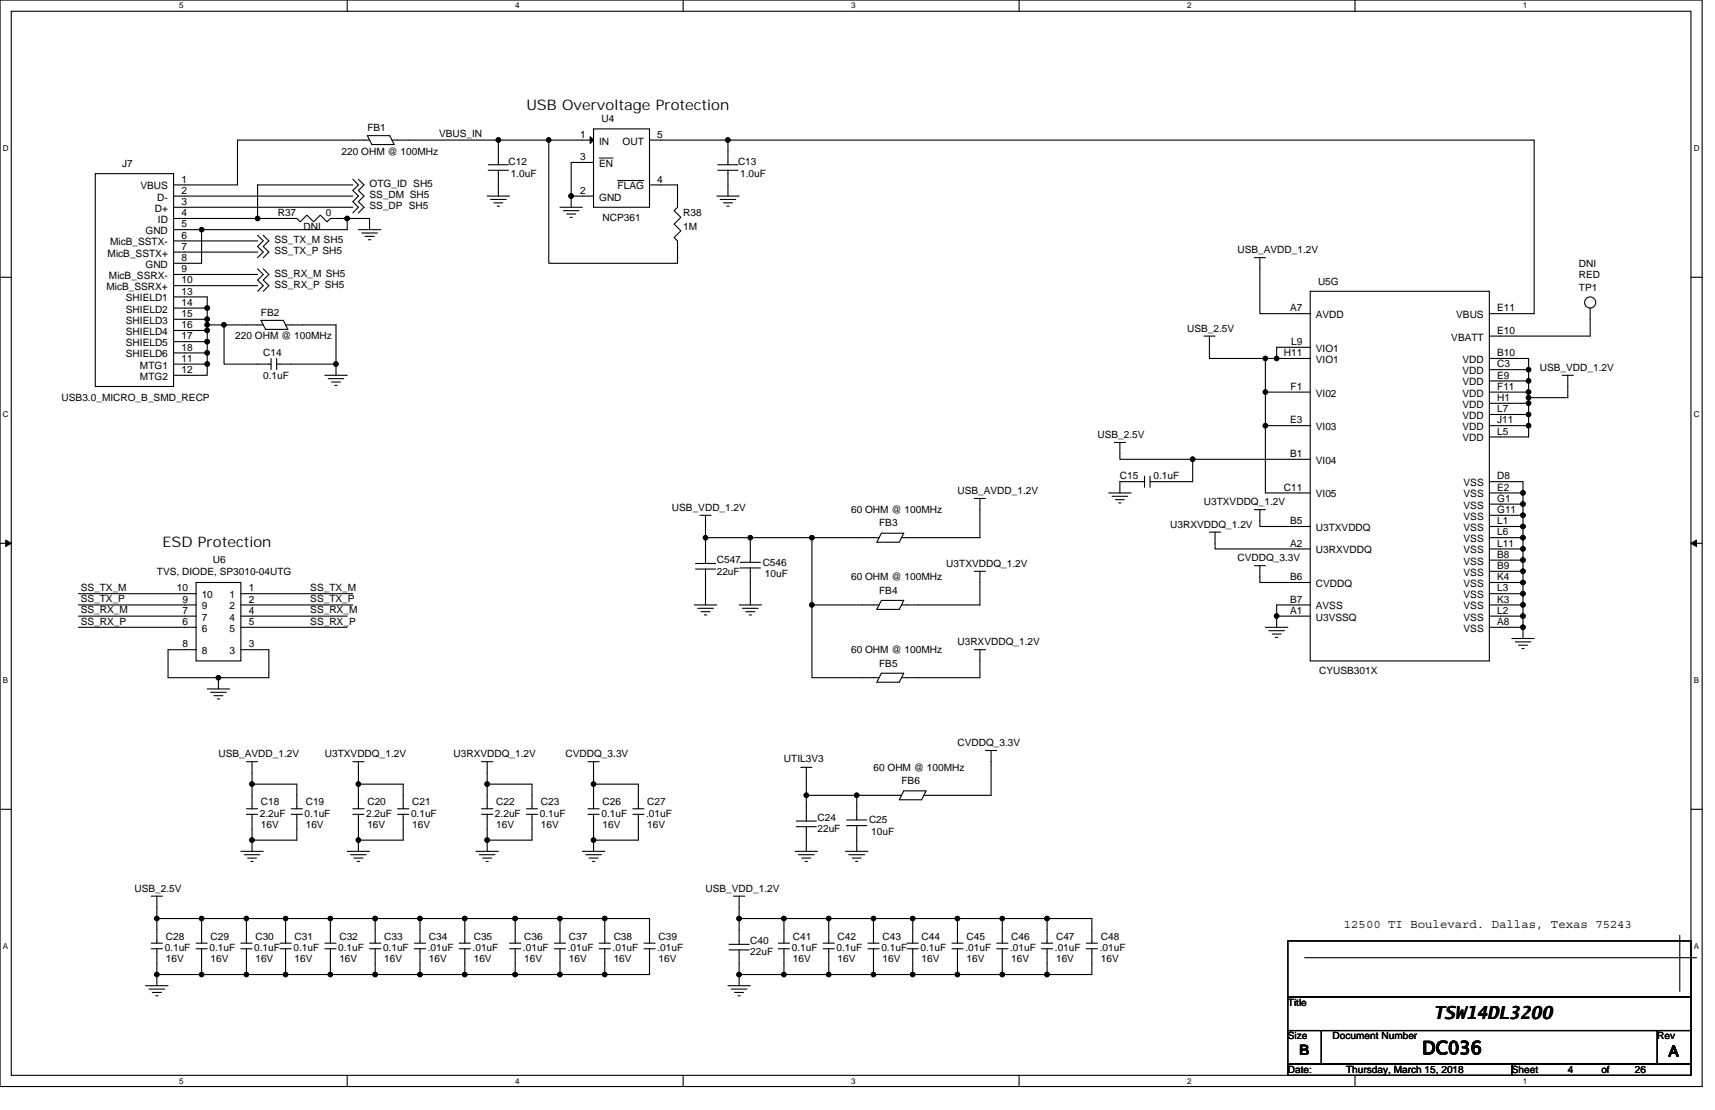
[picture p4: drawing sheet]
<svg xmlns="http://www.w3.org/2000/svg" width="432mm" height="279mm" viewBox="0 0 432 279" stroke-linecap="round" stroke-linejoin="round" font-family="sans-serif">
<path d="M0 0h428.6v273.5h-428.6zM2.8 2.8h422.9v267.9h-422.9z" fill="none" stroke="#000" stroke-width=".28"/>
<g fill="#fff">
<path d="M45.1 .3h1.1v2.3h-1.1z"/>
<path d="M45.1 271h1.1v2.2h-1.1z"/>
</g>
<path d="M87.4 0v2.8M87.4 270.7v2.8" fill="none" stroke="#000" stroke-width=".28"/>
<g fill="#fff">
<path d="M129.7 .3h1.1v2.3h-1.1z"/>
<path d="M129.7 271h1.1v2.2h-1.1z"/>
</g>
<path d="M172 0v2.8M172 270.7v2.8" fill="none" stroke="#000" stroke-width=".28"/>
<g fill="#fff">
<path d="M214.3 .3h1.1v2.3h-1.1z"/>
<path d="M214.3 271h1.1v2.2h-1.1z"/>
</g>
<path d="M256.6 0v2.8M256.6 270.7v2.8" fill="none" stroke="#000" stroke-width=".28"/>
<g fill="#fff">
<path d="M298.9 .3h1.1v2.3h-1.1z"/>
<path d="M298.9 271h1.1v2.2h-1.1z"/>
</g>
<path d="M341.2 0v2.8M341.2 270.7v2.8" fill="none" stroke="#000" stroke-width=".28"/>
<g fill="#fff">
<path d="M383.5 .3h1.1v2.3h-1.1z"/>
<path d="M383.5 271h1.1v2.2h-1.1z"/>
<path d="M.7 36.3h1.5v2.3h-1.5z"/>
<path d="M426.5 36.3h1.4v2.3h-1.4z"/>
<path d="M.7 103.3h1.5v2.2h-1.5z"/>
<path d="M426.5 103.3h1.4v2.2h-1.4z"/>
</g>
<path d="M0 69.8h2.8M425.7 69.8h2.9" fill="none" stroke="#000" stroke-width=".28"/>
<g fill="#fff">
<path d="M.7 170.2h1.4v2.3h-1.4z"/>
<path d="M426.5 170.2h1.3v2.3h-1.3z"/>
</g>
<path d="M0 136.8h2.8M425.7 136.8h2.9" fill="none" stroke="#000" stroke-width=".28"/>
<path d="M1.4 135.9l1.4 .9-1.4 .8zM425.7 136.8l1.4-.9v1.7z" fill="#000" stroke="#000" stroke-width=".25"/>
<g fill="#fff">
<path d="M.7 237.2h1.4v2.2h-1.4z"/>
<path d="M426.4 237.2h1.4v2.2h-1.4z"/>
</g>
<g fill="none" stroke="#000" stroke-width=".28">
<path d="M92.5 34.1h5.6l1.2 2.3h-5.7zM93 35.3h-33.2v11.2h-16.1M125.5 35.3v6.2M138.2 35.3v31h32.4v-5.7l-.9-.8 1.7-1.7-1.7-1.7 1.7-1.7-1.7-1.7 .9-.8v-5.7h-7.1M138.2 35.3h-39.5M138.2 35.3h11.2M149.4 32.4h14.1v19.8h-14.1zM163.5 35.3h19.8M183.3 35.3h203v43.7h-11.3M183.3 35.3v6.2M24 43.7h19.7v53.6h-19.7zM43.7 49.4h45.1"/>
<path d="M43.7 52.2h45.1M43.7 57.8h7.1M43.7 55h21.2M50.8 57.8v8.5h-7.1M64.9 59.2l1.4 1.4-1.4 1.4 1.4 1.5-1.4 1.4M64.9 55h9.8l.9 .8 1.7-1.7 1.7 1.7 1.6-1.7 1.7 1.7 .9-.8h4.2M66.3 59.2l1.4 1.4-1.4 1.4 1.4 1.5-1.4 1.4M87.4 55v2.8h-36.6M87.4 55h5.6v2.8M88.8 45.1l1.4 1.4-1.4 1.4 1.4 1.5-1.4 1.4 1.4 1.4-1.4 1.4M88.8 46.5h-23.9v8.5M90.2 45.1l1.5 1.4-1.5 1.4 1.5 1.5-1.5 1.4 1.5 1.4-1.5 1.4"/>
<path d="M90.2 57.8h5.7M91.1 58.7h3.9M91.9 59.5h2.3M122.7 49.4h5.6M122.9 42.9h5.1M122.9 41.5h5.1M123.5 50.2h3.9M124.4 51.1h2.2M125.2 51.9h.6M125.5 42.9v6.5M141 52.2h5.6M141.8 53h4"/>
<path d="M142.7 53.9h2.2M143.5 54.7h.6M143.8 49.4v2.8M143.8 49.4h5.6M149.4 40.9h-5.6v8.5M180.5 49.4h5.6M180.7 42.9h5.1M180.7 41.5h5.1M181.3 50.2h4M182.2 51.1h2.2M183 51.9h.6M183.3 42.9v6.5"/>
<path d="M43.7 74.7h8.5v2.9M43.7 77.6h8.5M43.7 60.6h21.2M43.7 69.1h21.2M52.2 77.6v2.8M64.9 67.7l1.4 1.4-1.4 1.4 1.4 1.4-1.4 1.4M64.9 63.5h-21.2M64.9 71.9h-21.2M66.3 67.7l1.4 1.4-1.4 1.4 1.4 1.4-1.4 1.4M92.8 60.3h.5M315.8 64.9h2.8M317.2 64.9v14.1h12.7"/>
<path d="M329.9 73.3h45.1v93.1h-45.1zM400.4 77.6v7h-22.6M43.7 80.4h8.5M43.7 83.2h8.5M43.7 86h8.5M52.2 80.4v1.4M52.2 83.2v2.8M52.2 86v2.8M52.2 88.8h-8.5M52.2 81.8h4.2M52.2 81.8v1.4M52.2 88.8v2.9h-8.5"/>
<path d="M52.2 91.7v2.8h-8.5M56.4 81.8v9.9h11.8M56.4 81.8h9.9M65.7 80.6h5.7l1.1 2.3h-5.7zM68.2 90.2v2.8M69.7 91.7h14.9M69.7 90.2v2.8M71.9 81.8h12.7v9.9M81.8 94.5h5.6M82.6 95.3h4M83.5 96.2h2.2M84.3 97h.6"/>
<path d="M84.6 91.7v2.8M303.1 84.6h2.8M304.5 84.6v5.6h14.1M318.6 90.2v8.5M318.6 98.7v8.4M318.6 98.7h11.3M318.6 90.2h2.8M321.4 90.2h8.5M329.9 87.4h-8.5v2.8M375 98.7h9.9M375 90.2h9.9v2.8M375 93h9.9"/>
<path d="M375 95.9h9.9M375 84.6h2.8M384.9 98.7v1.4M384.9 93v2.9M384.9 95.9v2.8M393.3 94.5h2.8M394.7 94.5v5.6h-9.8M280.5 111.4h2.9M282 111.4v4.2h18.3M288.2 119.8v2.9M289.6 119.8v2.9M300.3 115.6v5.6h-10.7"/>
<path d="M318.6 107.1v17h11.3M318.6 107.1h11.3M329.9 115.6h-29.6M375 101.5h9.9M375 104.3h9.9M375 107.1h9.9M384.9 100.1v1.4M384.9 101.5v2.8M384.9 104.3v2.8M384.9 107.1v2.9h-9.9M176.2 129.7h2.8M177.6 129.7v5.6h11.3"/>
<path d="M177.6 135.3v6.5M188.9 135.3h15.5M188.9 135.3v6.2M204.4 135.3v17h16.9M204.4 135.3h16.9M221.9 134.2h5.6l-1.1 2.3h-5.6zM245.3 125.5h2.8M246.7 125.5v9.8h-19.7M279.1 124.1h5.7M280 124.9h3.9M280.8 125.8h2.3M281.7 126.6h.5"/>
<path d="M288.2 121.2h-6.2v2.9M304.5 133.9h2.8M305.9 133.9v4.3h24M315.8 128.3h2.8M317.2 128.3v4.2h12.7M375 121.2h8.5v2.9M375 124.1h8.5M375 126.9h8.5M375 129.7h8.5M375 132.5h8.5M375 135.3h8.5M375 138.2h8.5"/>
<path d="M383.5 124.1v2.8M383.5 126.9v2.8M383.5 129.7v2.8M383.5 132.5v2.8M383.5 135.3v2.9M383.5 138.2v2.8M19.7 155.1h29.7M19.7 157.9h29.7M19.7 152.3h29.7M19.7 149.4h29.7M49.4 146.6h11.2v19.8h-11.2zM60.6 149.4h28.2"/>
<path d="M60.6 152.3h28.2M60.6 157.9h26.8M60.6 155.1h26.8M174.8 152.3h5.7M175.1 141.8h5.1M175.1 143.2h5.1M175.7 153.1h3.9M176.5 154h2.3M177.4 154.8h.5M177.6 143.2v9.1M186.1 152.3h5.6M186.4 143h5.1"/>
<path d="M186.4 141.5h5.1M186.9 153.1h4M187.8 154h2.2M188.6 154.8h.6M188.9 143v9.3M204.4 152.3v18.3h16.9M221.9 151.1h5.6l-1.1 2.3h-5.6zM245.3 143.8h2.8M246.7 143.8v8.5h-19.7M315.8 142.4h2.8M317.2 142.4v4.2h12.7M318.6 157.9h5.7"/>
<path d="M319.4 158.7h4M320.3 159.6h2.3M321.4 155.1v2.8M329.9 152.3h-8.5v2.8M329.9 155.1h-8.5M375 141h8.5M375 143.8h8.5M375 146.6h8.5M375 149.4h8.5M375 152.3h8.5M375 155.1h8.5M375 157.9h8.5"/>
<path d="M383.5 141v2.8M383.5 143.8v2.8M383.5 146.6v2.8M383.5 149.4v2.9M383.5 152.3v2.8M383.5 155.1v2.8M383.5 157.9v2.8M49.4 163.5h-7.1v7.1h12.7M52.2 173.4h5.6M53 174.3h4M53.9 175.1h2.2M54.7 175.9h.6"/>
<path d="M55 170.6v2.8M60.6 163.5h7.1v7.1h-12.7M221.9 169.5h5.6l-1.1 2.2h-5.6zM245.3 163.5h2.8M246.7 163.5v7.1h-19.7M321.1 160.4h.6M380.6 160.7h5.7M381.5 161.6h3.9M382.3 162.4h2.3M383.2 163.3h.5M62 191.7h2.9M63.5 197.4h11.2v6.2"/>
<path d="M63.5 197.4v6.2M63.5 191.7v5.7M88.8 191.7h2.9M90.2 191.7v5.7M90.2 197.4h11.3v6.2M90.2 197.4v6.2M121.2 191.7h2.9M122.7 191.7v5.7M122.7 197.4h11.2v6.2M122.7 197.4v6.2M148 191.7h2.9M149.4 197.4v6.2"/>
<path d="M149.4 191.7v5.7M149.4 197.4h11.3v6.2M201.6 193.1h2.8M203 193.1v7.1M227.5 199.1h5.7l-1.1 2.2h-5.7zM248.1 188.9h2.9M249.5 188.9v11.3h-16.9M0 203.7h2.8M60.6 214.3h5.7M61.5 215.1h3.9M62 203.6h2.9M62 205h2.9"/>
<path d="M62.3 216h2.3M63.2 216.8h.5M63.5 205v6.5M63.5 211.5v2.8M73.3 203.6h2.8M73.3 205h2.8M74.7 205v6.5h-11.2M87.4 214.3h5.6M88.3 215.1h3.9M88.8 203.6h2.9M88.8 205h2.9M89.1 216h2.3"/>
<path d="M90 216.8h.5M90.2 205v6.5M90.2 211.5v2.8M100.1 203.6h2.8M100.1 205h2.8M101.5 205v6.5h-11.3M119.8 214.3h5.7M120.7 215.1h3.9M121.2 203.6h2.9M121.2 205h2.9M121.5 216h2.3M122.4 216.8h.5"/>
<path d="M122.7 205v6.5M122.7 211.5v2.8M132.5 203.6h2.8M132.5 205h2.8M133.9 205v6.5h-11.2M146.6 214.3h5.7M147.5 215.1h3.9M148 203.6h2.9M148 205h2.9M148.3 216h2.3M149.2 216.8h.5M149.4 211.5v2.8"/>
<path d="M149.4 205v6.5M159.3 203.6h2.8M159.3 205h2.8M160.7 205v6.5h-11.3M200.2 214.3h5.6M200.5 206.7h5M200.5 208.1h5M201 215.1h4M201.9 216h2.2M202.7 216.8h.6M203 208.1v6.2M203 200.2h12.7"/>
<path d="M203 200.2v6.5M212.9 214.3h5.6M213.2 207.8h5M213.2 206.4h5M213.7 215.1h4M214.6 216h2.2M215.4 216.8h.6M215.7 200.2h11.3M215.7 207.8v6.5M215.7 200.2v6.2M425.7 203.7h2.9M38.1 225.6h2.8"/>
<path d="M38.1 237.4h2.8M38.1 238.8h2.8M39.5 231.2h11.3M39.5 225.6v5.6M39.5 238.8v6.5M39.5 231.2v6.2M49.4 237.4h2.8M49.4 238.8h2.8M50.8 231.2h11.2M50.8 231.2v6.2M50.8 238.8v6.5M60.6 237.4h2.9"/>
<path d="M60.6 238.8h2.9M62 231.2v6.2M62 238.8v6.5M62 231.2h9.9M70.5 237.4h2.8M70.5 238.8h2.8M71.9 231.2h11.3M71.9 231.2v6.2M71.9 238.8v6.5M81.8 237.4h2.8M81.8 238.8h2.8M83.2 231.2h11.3"/>
<path d="M83.2 231.2v6.2M83.2 238.8v6.5M93 237.4h2.9M93 238.8h2.9M94.5 231.2v6.2M94.5 231.2h11.2M94.5 238.8v6.5M104.3 237.4h2.8M104.3 238.8h2.8M105.7 238.8v6.5M105.7 231.2h11.3M105.7 231.2v6.2"/>
<path d="M115.6 237.4h2.8M115.6 238.8h2.8M117 238.8v6.5M117 231.2v6.2M117 231.2h12.7M128.3 237.4h2.8M128.3 238.8h2.8M129.7 231.2v6.2M129.7 231.2h11.3M129.7 238.8v6.5M139.6 237.4h2.8M139.6 238.8h2.8"/>
<path d="M141 231.2v6.2M141 231.2h11.3M141 238.8v6.5M150.9 237.4h2.8M150.9 238.8h2.8M152.3 238.8v6.5M152.3 231.2v6.2M152.3 231.2h11.2v6.2M162.1 237.4h2.9M162.1 238.8h2.9M163.5 238.8v6.5h-11.2M183.6 237.7h5"/>
<path d="M183.6 239.1h5M184.7 225.6h2.8M186.1 231.2h11.3M186.1 225.6v5.6M186.1 231.2v6.5M186.1 239.1v6.2M196 237.4h2.8M196 238.8h2.8M197.4 238.8v6.5M197.4 231.2v6.2M197.4 231.2h11.3M207.2 237.4h2.9"/>
<path d="M207.2 238.8h2.9M208.7 231.2v6.2M208.7 238.8v6.5M208.7 231.2h11.2M218.5 237.4h2.8M218.5 238.8h2.8M219.9 231.2v6.2M219.9 231.2h9.9M219.9 238.8v6.5M228.4 237.4h2.8M228.4 238.8h2.8M229.8 231.2h11.3"/>
<path d="M229.8 231.2v6.2M229.8 238.8v6.5M239.7 237.4h2.8M239.7 238.8h2.8M241.1 231.2v6.2M241.1 238.8v6.5M241.1 231.2h11.2M251 237.4h2.8M251 238.8h2.8M252.3 231.2v6.2M252.3 238.8v6.5M252.3 231.2h11.3"/>
<path d="M262.2 237.4h2.8M262.2 238.8h2.8M263.6 231.2h11.3v6.2M263.6 231.2v6.2M263.6 238.8v6.5M273.5 237.4h2.8M273.5 238.8h2.8M274.9 238.8v6.5h-11.3M324.3 236.9h101.4v14.1h-101.4zM422.9 235.4v14.1M36.7 248.1h5.6M37.5 249h4"/>
<path d="M38.4 249.8h2.2M39.2 250.7h.6M39.5 245.3h11.3M39.5 245.3v2.8M50.8 245.3h11.2M62 245.3h9.9M71.9 245.3h11.3M83.2 245.3h11.3M94.5 245.3h11.2M105.7 245.3h11.3M117 245.3h12.7M129.7 245.3h11.3"/>
<path d="M141 245.3h11.3M183.3 248.1h5.6M184.1 249h4M185 249.8h2.2M185.8 250.7h.6M186.1 245.3v2.8M186.1 245.3h11.3M197.4 245.3h11.3M208.7 245.3h11.2M219.9 245.3h9.9M229.8 245.3h11.3M241.1 245.3h11.2"/>
<path d="M252.3 245.3h11.3M324.3 251h101.4v8.4h-101.4zM324.3 259.4h8.4v8.5h-8.4zM328.5 241.1h98.7M332.7 259.4h84.6v8.5h-84.6zM417.3 259.4h8.4v8.5h-8.4zM324.3 267.9h56.3v2.8h-56.3zM380.6 267.9h45.1v2.8h-45.1z"/>
<circle cx="400.4" cy="76.1" r="1.4"/>
</g>
<g fill="#000" stroke="#000" stroke-width=".28">
<path d="M148.6 34.4l.8 .9-.8 .8z"/>
<circle cx="125.5" cy="35.2" r=".55"/>
<circle cx="138.2" cy="35.2" r=".55"/>
<circle cx="183.3" cy="35.2" r=".55"/>
<circle cx="50.8" cy="57.8" r=".55"/>
<circle cx="64.9" cy="55" r=".55"/>
<circle cx="87.4" cy="55" r=".56"/>
<circle cx="143.8" cy="49.3" r=".56"/>
<circle cx="52.2" cy="77.5" r=".56"/>
<circle cx="52.2" cy="80.4" r=".57"/>
<circle cx="52.2" cy="91.6" r=".56"/>
<circle cx="52.2" cy="81.8" r=".56"/>
<circle cx="52.2" cy="86" r=".56"/>
<circle cx="52.2" cy="88.8" r=".56"/>
<circle cx="52.2" cy="83.2" r=".56"/>
<circle cx="56.4" cy="81.8" r=".55"/>
<circle cx="84.6" cy="91.6" r=".55"/>
<circle cx="318.6" cy="90.2" r=".55"/>
<circle cx="318.6" cy="98.7" r=".55"/>
<circle cx="321.4" cy="90.2" r=".55"/>
<circle cx="384.8" cy="93" r=".55"/>
<circle cx="384.8" cy="98.7" r=".55"/>
<circle cx="384.8" cy="95.9" r=".55"/>
<circle cx="300.3" cy="115.6" r=".56"/>
<circle cx="318.6" cy="107.1" r=".55"/>
<circle cx="384.8" cy="101.5" r=".56"/>
<circle cx="384.8" cy="104.3" r=".55"/>
<circle cx="384.8" cy="100.1" r=".55"/>
<circle cx="384.8" cy="107.1" r=".55"/>
<circle cx="177.6" cy="135.3" r=".55"/>
<circle cx="188.9" cy="135.3" r=".55"/>
<circle cx="204.4" cy="135.3" r=".55"/>
<circle cx="383.4" cy="129.7" r=".57"/>
<circle cx="383.4" cy="126.9" r=".56"/>
<circle cx="383.4" cy="135.3" r=".56"/>
<circle cx="383.4" cy="124.1" r=".56"/>
<circle cx="383.4" cy="138.2" r=".56"/>
<circle cx="383.4" cy="132.5" r=".56"/>
<circle cx="204.4" cy="152.2" r=".55"/>
<circle cx="321.4" cy="155.1" r=".55"/>
<circle cx="383.4" cy="143.8" r=".57"/>
<circle cx="383.4" cy="157.9" r=".57"/>
<circle cx="383.4" cy="155.1" r=".56"/>
<circle cx="383.4" cy="141" r=".56"/>
<circle cx="383.4" cy="149.4" r=".56"/>
<circle cx="383.4" cy="152.2" r=".56"/>
<circle cx="383.4" cy="146.6" r=".56"/>
<circle cx="55" cy="170.6" r=".55"/>
<circle cx="63.4" cy="197.4" r=".55"/>
<circle cx="90.2" cy="197.4" r=".55"/>
<circle cx="122.7" cy="197.4" r=".56"/>
<circle cx="149.4" cy="197.4" r=".55"/>
<circle cx="63.4" cy="211.5" r=".55"/>
<circle cx="90.2" cy="211.5" r=".55"/>
<circle cx="122.7" cy="211.5" r=".56"/>
<circle cx="149.4" cy="211.5" r=".55"/>
<circle cx="203" cy="200.2" r=".56"/>
<circle cx="215.7" cy="200.2" r=".56"/>
<circle cx="39.5" cy="231.2" r=".55"/>
<circle cx="50.8" cy="231.2" r=".55"/>
<circle cx="62" cy="231.2" r=".55"/>
<circle cx="71.9" cy="231.2" r=".55"/>
<circle cx="83.2" cy="231.2" r=".55"/>
<circle cx="94.5" cy="231.2" r=".56"/>
<circle cx="105.7" cy="231.2" r=".55"/>
<circle cx="117" cy="231.2" r=".55"/>
<circle cx="129.7" cy="231.2" r=".56"/>
<circle cx="141" cy="231.2" r=".55"/>
<circle cx="152.2" cy="231.2" r=".55"/>
<circle cx="186.1" cy="231.2" r=".56"/>
<circle cx="197.4" cy="231.2" r=".55"/>
<circle cx="208.6" cy="231.2" r=".55"/>
<circle cx="219.9" cy="231.2" r=".55"/>
<circle cx="229.8" cy="231.2" r=".55"/>
<circle cx="241.1" cy="231.2" r=".55"/>
<circle cx="252.3" cy="231.2" r=".55"/>
<circle cx="263.6" cy="231.2" r=".56"/>
<circle cx="39.5" cy="245.3" r=".55"/>
<circle cx="50.8" cy="245.3" r=".55"/>
<circle cx="62" cy="245.3" r=".55"/>
<circle cx="71.9" cy="245.3" r=".55"/>
<circle cx="83.2" cy="245.3" r=".55"/>
<circle cx="94.5" cy="245.3" r=".56"/>
<circle cx="105.7" cy="245.3" r=".55"/>
<circle cx="117" cy="245.3" r=".55"/>
<circle cx="129.7" cy="245.3" r=".56"/>
<circle cx="141" cy="245.3" r=".55"/>
<circle cx="152.2" cy="245.3" r=".55"/>
<circle cx="186.1" cy="245.3" r=".56"/>
<circle cx="197.4" cy="245.3" r=".55"/>
<circle cx="208.6" cy="245.3" r=".55"/>
<circle cx="219.9" cy="245.3" r=".55"/>
<circle cx="229.8" cy="245.3" r=".55"/>
<circle cx="241.1" cy="245.3" r=".55"/>
<circle cx="252.3" cy="245.3" r=".55"/>
<circle cx="263.6" cy="245.3" r=".56"/>
</g>
<path d="M150.9 39.8h3.5M155.5 45.4h6.6" fill="none" stroke="#000" stroke-width=".25"/>
<g font-size="4.5">
<text x="360.9" y="256.5">TSW14DL3200</text>
<text x="358.1" y="265.3">DC036</text>
</g>
<g font-size="3.7">
<text x="132.5" y="27.7">USB Overvoltage Protection</text>
<text x="40.9" y="137.6">ESD Protection</text>
<text x="327.1" y="265.6">B</text>
<text x="420.1" y="265.9">A</text>
</g>
<text font-size="3.1" x="338.3" y="233.7">12500 TI Boulevard. Dallas, Texas 75243</text>
<g font-size="2.5">
<text x="92.5" y="33">FB1</text>
<text x="110.6" y="34.6">VBUS_IN</text>
<text x="146" y="34.7">1</text>
<text x="151.4" y="30.7">U4</text>
<text x="165.5" y="34.7">5</text>
<text x="86" y="38.9">220 OHM @ 100MHz</text>
<text x="128" y="41.4">C12</text>
<text x="146" y="40.3">3</text>
<text x="150.9" y="36.4">IN</text>
<text x="156.8" y="36.4">OUT</text>
<text x="185.8" y="41.4">C13</text>
<text x="30.8" y="42">J7</text>
<text x="35.4" y="47.7">VBUS</text>
<text x="45.7" y="46">1</text>
<text x="93" y="47.1">OTG_ID SH5</text>
<text x="128.6" y="44.6">1.0uF</text>
<text x="150.9" y="42">EN</text>
<text x="155.5" y="47.7">FLAG</text>
<text x="165.5" y="46">4</text>
<text x="186.4" y="44.6">1.0uF</text>
<text x="39" y="53.3">D+</text>
<text x="39.6" y="50.5">D-</text>
<text x="45.7" y="51.6">3</text>
<text x="45.7" y="48.8">2</text>
<text x="93" y="52.7">SS_DP SH5</text>
<text x="93" y="49.9">SS_DM SH5</text>
<text x="146" y="48.8">2</text>
<text x="150.9" y="50.5">GND</text>
<text x="36.6" y="58.9">GND</text>
<text x="39.8" y="56.1">ID</text>
<text x="45.7" y="54.4">4</text>
<text x="45.7" y="57.2">5</text>
<text x="69.9" y="54.4">R37</text>
<text x="76.4" y="57.8">DNI</text>
<text x="82.1" y="54.4">0</text>
<text x="151.7" y="55.5">NCP361</text>
<text x="172" y="54.4">R38</text>
<text x="172" y="57.8">1M</text>
<text x="27.1" y="64.6">MicB_SSTX+</text>
<text x="27.7" y="61.8">MicB_SSTX-</text>
<text x="45.7" y="60">6</text>
<text x="45.7" y="62.9">7</text>
<text x="45.7" y="65.7">8</text>
<text x="69.1" y="61.2">SS_TX_M SH5</text>
<text x="69.1" y="64">SS_TX_P SH5</text>
<text x="311.6" y="63.7">USB_AVDD_1.2V</text>
<text x="27.4" y="70.2">MicB_SSRX-</text>
<text x="36.6" y="67.4">GND</text>
<text x="45.7" y="68.5">9</text>
<text x="45.7" y="71.3">10</text>
<text x="69.1" y="69.6">SS_RX_M SH5</text>
<text x="331.9" y="71.6">U5G</text>
<text x="397.6" y="69.9">RED</text>
<text x="397.6" y="67.1">DNI</text>
<text x="26.8" y="73">MicB_SSRX+</text>
<text x="31.7" y="75.9">SHIELD1</text>
<text x="45.7" y="74.1">13</text>
<text x="45.7" y="77">14</text>
<text x="69.1" y="72.5">SS_RX_P SH5</text>
<text x="397.6" y="73.3">TP1</text>
<text x="31.7" y="78.7">SHIELD2</text>
<text x="31.7" y="81.5">SHIELD3</text>
<text x="45.7" y="79.8">15</text>
<text x="45.7" y="82.6">16</text>
<text x="65.7" y="79.5">FB2</text>
<text x="298.9" y="83.5">USB_2.5V</text>
<text x="324.8" y="78.4">A7</text>
<text x="331.3" y="80.1">AVDD</text>
<text x="366.6" y="80.1">VBUS</text>
<text x="377" y="78.4">E11</text>
<text x="31.7" y="84.3">SHIELD4</text>
<text x="31.7" y="87.1">SHIELD5</text>
<text x="31.7" y="90">SHIELD6</text>
<text x="45.7" y="85.4">17</text>
<text x="45.7" y="88.2">18</text>
<text x="59.2" y="85.4">220 OHM @ 100MHz</text>
<text x="66.3" y="89.7">C14</text>
<text x="323.2" y="89.6">H11</text>
<text x="325.1" y="86.8">L9</text>
<text x="331.3" y="88.6">VIO1</text>
<text x="365.4" y="85.7">VBATT</text>
<text x="377" y="84">E10</text>
<text x="377" y="89.6">B10</text>
<text x="35.2" y="92.8">MTG1</text>
<text x="35.2" y="95.6">MTG2</text>
<text x="45.7" y="91.1">11</text>
<text x="45.7" y="93.9">12</text>
<text x="66.3" y="95.3">0.1uF</text>
<text x="331.3" y="91.4">VIO1</text>
<text x="368.2" y="91.4">VDD</text>
<text x="368.2" y="94.2">VDD</text>
<text x="377" y="92.5">C3</text>
<text x="377" y="95.3">E9</text>
<text x="387.7" y="93.3">USB_VDD_1.2V</text>
<text x="15.5" y="100.9">USB3.0_MICRO_B_SMD_RECP</text>
<text x="325" y="98.1">F1</text>
<text x="331.3" y="99.8">VI02</text>
<text x="368.2" y="97">VDD</text>
<text x="368.2" y="99.8">VDD</text>
<text x="377" y="98.1">F11</text>
<text x="377" y="100.9">H1</text>
<text x="324.8" y="106.6">E3</text>
<text x="368.2" y="102.7">VDD</text>
<text x="368.2" y="105.5">VDD</text>
<text x="377" y="103.7">L7</text>
<text x="377" y="106.6">J11</text>
<text x="276.3" y="110.2">USB_2.5V</text>
<text x="331.3" y="108.3">VI03</text>
<text x="368.2" y="108.3">VDD</text>
<text x="368.2" y="111.1">VDD</text>
<text x="377" y="109.4">L5</text>
<text x="324.8" y="115">B1</text>
<text x="331.3" y="116.8">VI04</text>
<text x="241.1" y="124.3">USB_AVDD_1.2V</text>
<text x="282" y="120.7">C15</text>
<text x="290.4" y="120.7">0.1uF</text>
<text x="323.2" y="123.5">C11</text>
<text x="331.3" y="125.2">VI05</text>
<text x="368.5" y="122.4">VSS</text>
<text x="368.5" y="125.2">VSS</text>
<text x="377" y="120.7">D8</text>
<text x="377" y="123.5">E2</text>
<text x="169.2" y="128.6">USB_VDD_1.2V</text>
<text x="214.3" y="129.1">60 OHM @ 100MHz</text>
<text x="303.1" y="127.2">U3TXVDDQ_1.2V</text>
<text x="324.8" y="131.9">B5</text>
<text x="368.5" y="128">VSS</text>
<text x="368.5" y="130.9">VSS</text>
<text x="377" y="126.3">G1</text>
<text x="377" y="129.1">G11</text>
<text x="377" y="131.9">L1</text>
<text x="221.3" y="132.5">FB3</text>
<text x="294.6" y="132.8">U3RXVDDQ_1.2V</text>
<text x="324.8" y="137.6">A2</text>
<text x="331.3" y="133.7">U3TXVDDQ</text>
<text x="368.5" y="133.7">VSS</text>
<text x="368.5" y="136.5">VSS</text>
<text x="377" y="134.7">L6</text>
<text x="377" y="137.6">L11</text>
<text x="53.6" y="141.8">U6</text>
<text x="180.5" y="141.8">C547</text>
<text x="192" y="142.4">C546</text>
<text x="238.3" y="142.7">U3TXVDDQ_1.2V</text>
<text x="311.6" y="141.3">CVDDQ_3.3V</text>
<text x="331.3" y="139.3">U3RXVDDQ</text>
<text x="368.5" y="139.3">VSS</text>
<text x="368.5" y="142.1">VSS</text>
<text x="377" y="140.4">B8</text>
<text x="377" y="143.2">B9</text>
<text x="20.3" y="148.8">SS_TX_M</text>
<text x="39.5" y="144.6">TVS, DIODE, SP3010-04UTG</text>
<text x="44.6" y="148.8">10</text>
<text x="62.6" y="148.8">1</text>
<text x="78.1" y="148.8">SS_TX_M</text>
<text x="180.5" y="144.6">22uF</text>
<text x="192.6" y="145.2">10uF</text>
<text x="214.3" y="146">60 OHM @ 100MHz</text>
<text x="221.3" y="149.4">FB4</text>
<text x="324.8" y="146">B6</text>
<text x="331.3" y="147.8">CVDDQ</text>
<text x="368.5" y="144.9">VSS</text>
<text x="368.5" y="147.8">VSS</text>
<text x="377" y="146">K4</text>
<text x="377" y="148.8">L3</text>
<text x="20.3" y="154.4">SS_RX_M</text>
<text x="20.3" y="151.6">SS_TX_P</text>
<text x="46" y="154.5">7</text>
<text x="46" y="151.7">9</text>
<text x="50.8" y="153.4">9</text>
<text x="50.8" y="150.6">10</text>
<text x="57.8" y="150.6">1</text>
<text x="57.8" y="153.4">2</text>
<text x="62.6" y="151.7">2</text>
<text x="62.6" y="154.5">4</text>
<text x="78.1" y="151.6">SS_TX_P</text>
<text x="78.1" y="154.4">SS_RX_M</text>
<text x="324.8" y="151.7">B7</text>
<text x="324.8" y="154.5">A1</text>
<text x="331.3" y="153.4">AVSS</text>
<text x="368.5" y="150.6">VSS</text>
<text x="368.5" y="153.4">VSS</text>
<text x="377" y="151.7">K3</text>
<text x="377" y="154.5">L2</text>
<text x="20.3" y="157.2">SS_RX_P</text>
<text x="46" y="157.3">6</text>
<text x="50.8" y="159">6</text>
<text x="50.8" y="156.2">7</text>
<text x="57.8" y="156.2">4</text>
<text x="57.8" y="159">5</text>
<text x="62.6" y="157.3">5</text>
<text x="78.1" y="157.2">SS_RX_P</text>
<text x="331.3" y="156.2">U3VSSQ</text>
<text x="368.5" y="156.2">VSS</text>
<text x="368.5" y="159">VSS</text>
<text x="377" y="157.3">A8</text>
<text x="46" y="162.9">8</text>
<text x="50.8" y="164.7">8</text>
<text x="57.8" y="164.7">3</text>
<text x="62.6" y="162.9">3</text>
<text x="214.3" y="164.4">60 OHM @ 100MHz</text>
<text x="221.3" y="167.8">FB5</text>
<text x="241.1" y="162.4">U3RXVDDQ_1.2V</text>
<text x="332.1" y="169.7">CYUSB301X</text>
<text x="55" y="190.6">USB_AVDD_1.2V</text>
<text x="81.8" y="190.6">U3TXVDDQ_1.2V</text>
<text x="114.2" y="190.6">U3RXVDDQ_1.2V</text>
<text x="142.4" y="190.6">CVDDQ_3.3V</text>
<text x="197.4" y="191.7">UTIL3V3</text>
<text x="241.1" y="187.8">CVDDQ_3.3V</text>
<text x="219.9" y="194">60 OHM @ 100MHz</text>
<text x="227" y="197.4">FB6</text>
<text x="65.7" y="202.7">C18</text>
<text x="77" y="202.7">C19</text>
<text x="92.5" y="202.7">C20</text>
<text x="103.8" y="202.7">C21</text>
<text x="124.9" y="202.7">C22</text>
<text x="136.2" y="202.7">C23</text>
<text x="151.7" y="202.7">C26</text>
<text x="163" y="202.7">C27</text>
<text x="65.4" y="205.5">2.2uF</text>
<text x="65.7" y="208.4">16V</text>
<text x="76.7" y="205.5">0.1uF</text>
<text x="77" y="208.4">16V</text>
<text x="92.2" y="205.5">2.2uF</text>
<text x="92.5" y="208.4">16V</text>
<text x="103.5" y="205.5">0.1uF</text>
<text x="103.8" y="208.4">16V</text>
<text x="124.6" y="205.5">2.2uF</text>
<text x="124.9" y="208.4">16V</text>
<text x="135.9" y="205.5">0.1uF</text>
<text x="136.2" y="208.4">16V</text>
<text x="151.4" y="205.5">0.1uF</text>
<text x="151.7" y="208.4">16V</text>
<text x="162.7" y="205.5">.01uF</text>
<text x="163" y="208.4">16V</text>
<text x="205.8" y="206.7">C24</text>
<text x="205.8" y="209.5">22uF</text>
<text x="218.8" y="207.2">C25</text>
<text x="219.4" y="210.1">10uF</text>
<text x="33.8" y="224.4">USB_2.5V</text>
<text x="177.6" y="224.4">USB_VDD_1.2V</text>
<text x="41.5" y="239.4">0.1uF</text>
<text x="41.7" y="236.6">C28</text>
<text x="52.7" y="239.4">0.1uF</text>
<text x="53" y="236.6">C29</text>
<text x="64" y="239.4">0.1uF</text>
<text x="64.3" y="236.6">C30</text>
<text x="73.9" y="239.4">0.1uF</text>
<text x="74.2" y="236.6">C31</text>
<text x="85.2" y="239.4">0.1uF</text>
<text x="85.4" y="236.6">C32</text>
<text x="96.4" y="239.4">0.1uF</text>
<text x="96.7" y="236.6">C33</text>
<text x="107.7" y="239.4">.01uF</text>
<text x="108" y="236.6">C34</text>
<text x="119" y="239.4">.01uF</text>
<text x="119.3" y="236.6">C35</text>
<text x="131.7" y="239.4">.01uF</text>
<text x="132" y="236.6">C36</text>
<text x="143" y="239.4">.01uF</text>
<text x="143.2" y="236.6">C37</text>
<text x="154.2" y="239.4">.01uF</text>
<text x="154.5" y="236.6">C38</text>
<text x="165.5" y="239.4">.01uF</text>
<text x="165.8" y="236.6">C39</text>
<text x="188.9" y="237.7">C40</text>
<text x="199.3" y="239.4">0.1uF</text>
<text x="199.6" y="236.6">C41</text>
<text x="210.6" y="239.4">0.1uF</text>
<text x="210.9" y="236.6">C42</text>
<text x="221.9" y="239.4">0.1uF</text>
<text x="222.2" y="236.6">C43</text>
<text x="231.8" y="239.4">0.1uF</text>
<text x="232.1" y="236.6">C44</text>
<text x="243.1" y="239.4">.01uF</text>
<text x="243.3" y="236.6">C45</text>
<text x="254.3" y="239.4">.01uF</text>
<text x="254.6" y="236.6">C46</text>
<text x="265.6" y="239.4">.01uF</text>
<text x="265.9" y="236.6">C47</text>
<text x="276.9" y="239.4">.01uF</text>
<text x="277.2" y="236.6">C48</text>
<text x="41.7" y="242.2">16V</text>
<text x="53" y="242.2">16V</text>
<text x="64.3" y="242.2">16V</text>
<text x="74.2" y="242.2">16V</text>
<text x="85.4" y="242.2">16V</text>
<text x="96.7" y="242.2">16V</text>
<text x="108" y="242.2">16V</text>
<text x="119.3" y="242.2">16V</text>
<text x="132" y="242.2">16V</text>
<text x="143.2" y="242.2">16V</text>
<text x="154.5" y="242.2">16V</text>
<text x="165.8" y="242.2">16V</text>
<text x="188.9" y="240.5">22uF</text>
<text x="199.6" y="242.2">16V</text>
<text x="210.9" y="242.2">16V</text>
<text x="222.2" y="242.2">16V</text>
<text x="232.1" y="242.2">16V</text>
<text x="243.3" y="242.2">16V</text>
<text x="254.6" y="242.2">16V</text>
<text x="265.9" y="242.2">16V</text>
<text x="277.2" y="242.2">16V</text>
<text x="324.3" y="253.2">Title</text>
<text x="324.3" y="261.6">Size</text>
<text x="335.5" y="261.6">Document Number</text>
<text x="417.3" y="261.6">Rev</text>
<text x="324.3" y="270.1">Date:</text>
<text x="338.9" y="270.1">Thursday, March 15, 2018</text>
<text x="380.6" y="270.1">Sheet</text>
<text x="394.7" y="270.1">4</text>
<text x="403.2" y="270.1">of</text>
<text x="411.6" y="270.1">26</text>
</g>
<g font-size="2">
<text x="45.1" y="2.1">5</text>
<text x="129.7" y="2.1">4</text>
<text x="214.3" y="2.1">3</text>
<text x="298.9" y="2.1">2</text>
<text x="383.5" y="2.1">1</text>
<text x=".7" y="38.1">D</text>
<text x="426.5" y="38.1">D</text>
<text x=".7" y="105.1">C</text>
<text x="426.5" y="105.1">C</text>
<text x=".7" y="172">B</text>
<text x="426.5" y="172">B</text>
<text x=".7" y="239">A</text>
<text x="426.5" y="239">A</text>
<text x="45.1" y="272.8">5</text>
<text x="129.7" y="272.8">4</text>
<text x="214.3" y="272.8">3</text>
<text x="298.9" y="272.8">2</text>
<text x="383.5" y="272.8">1</text>
</g>
</svg>
